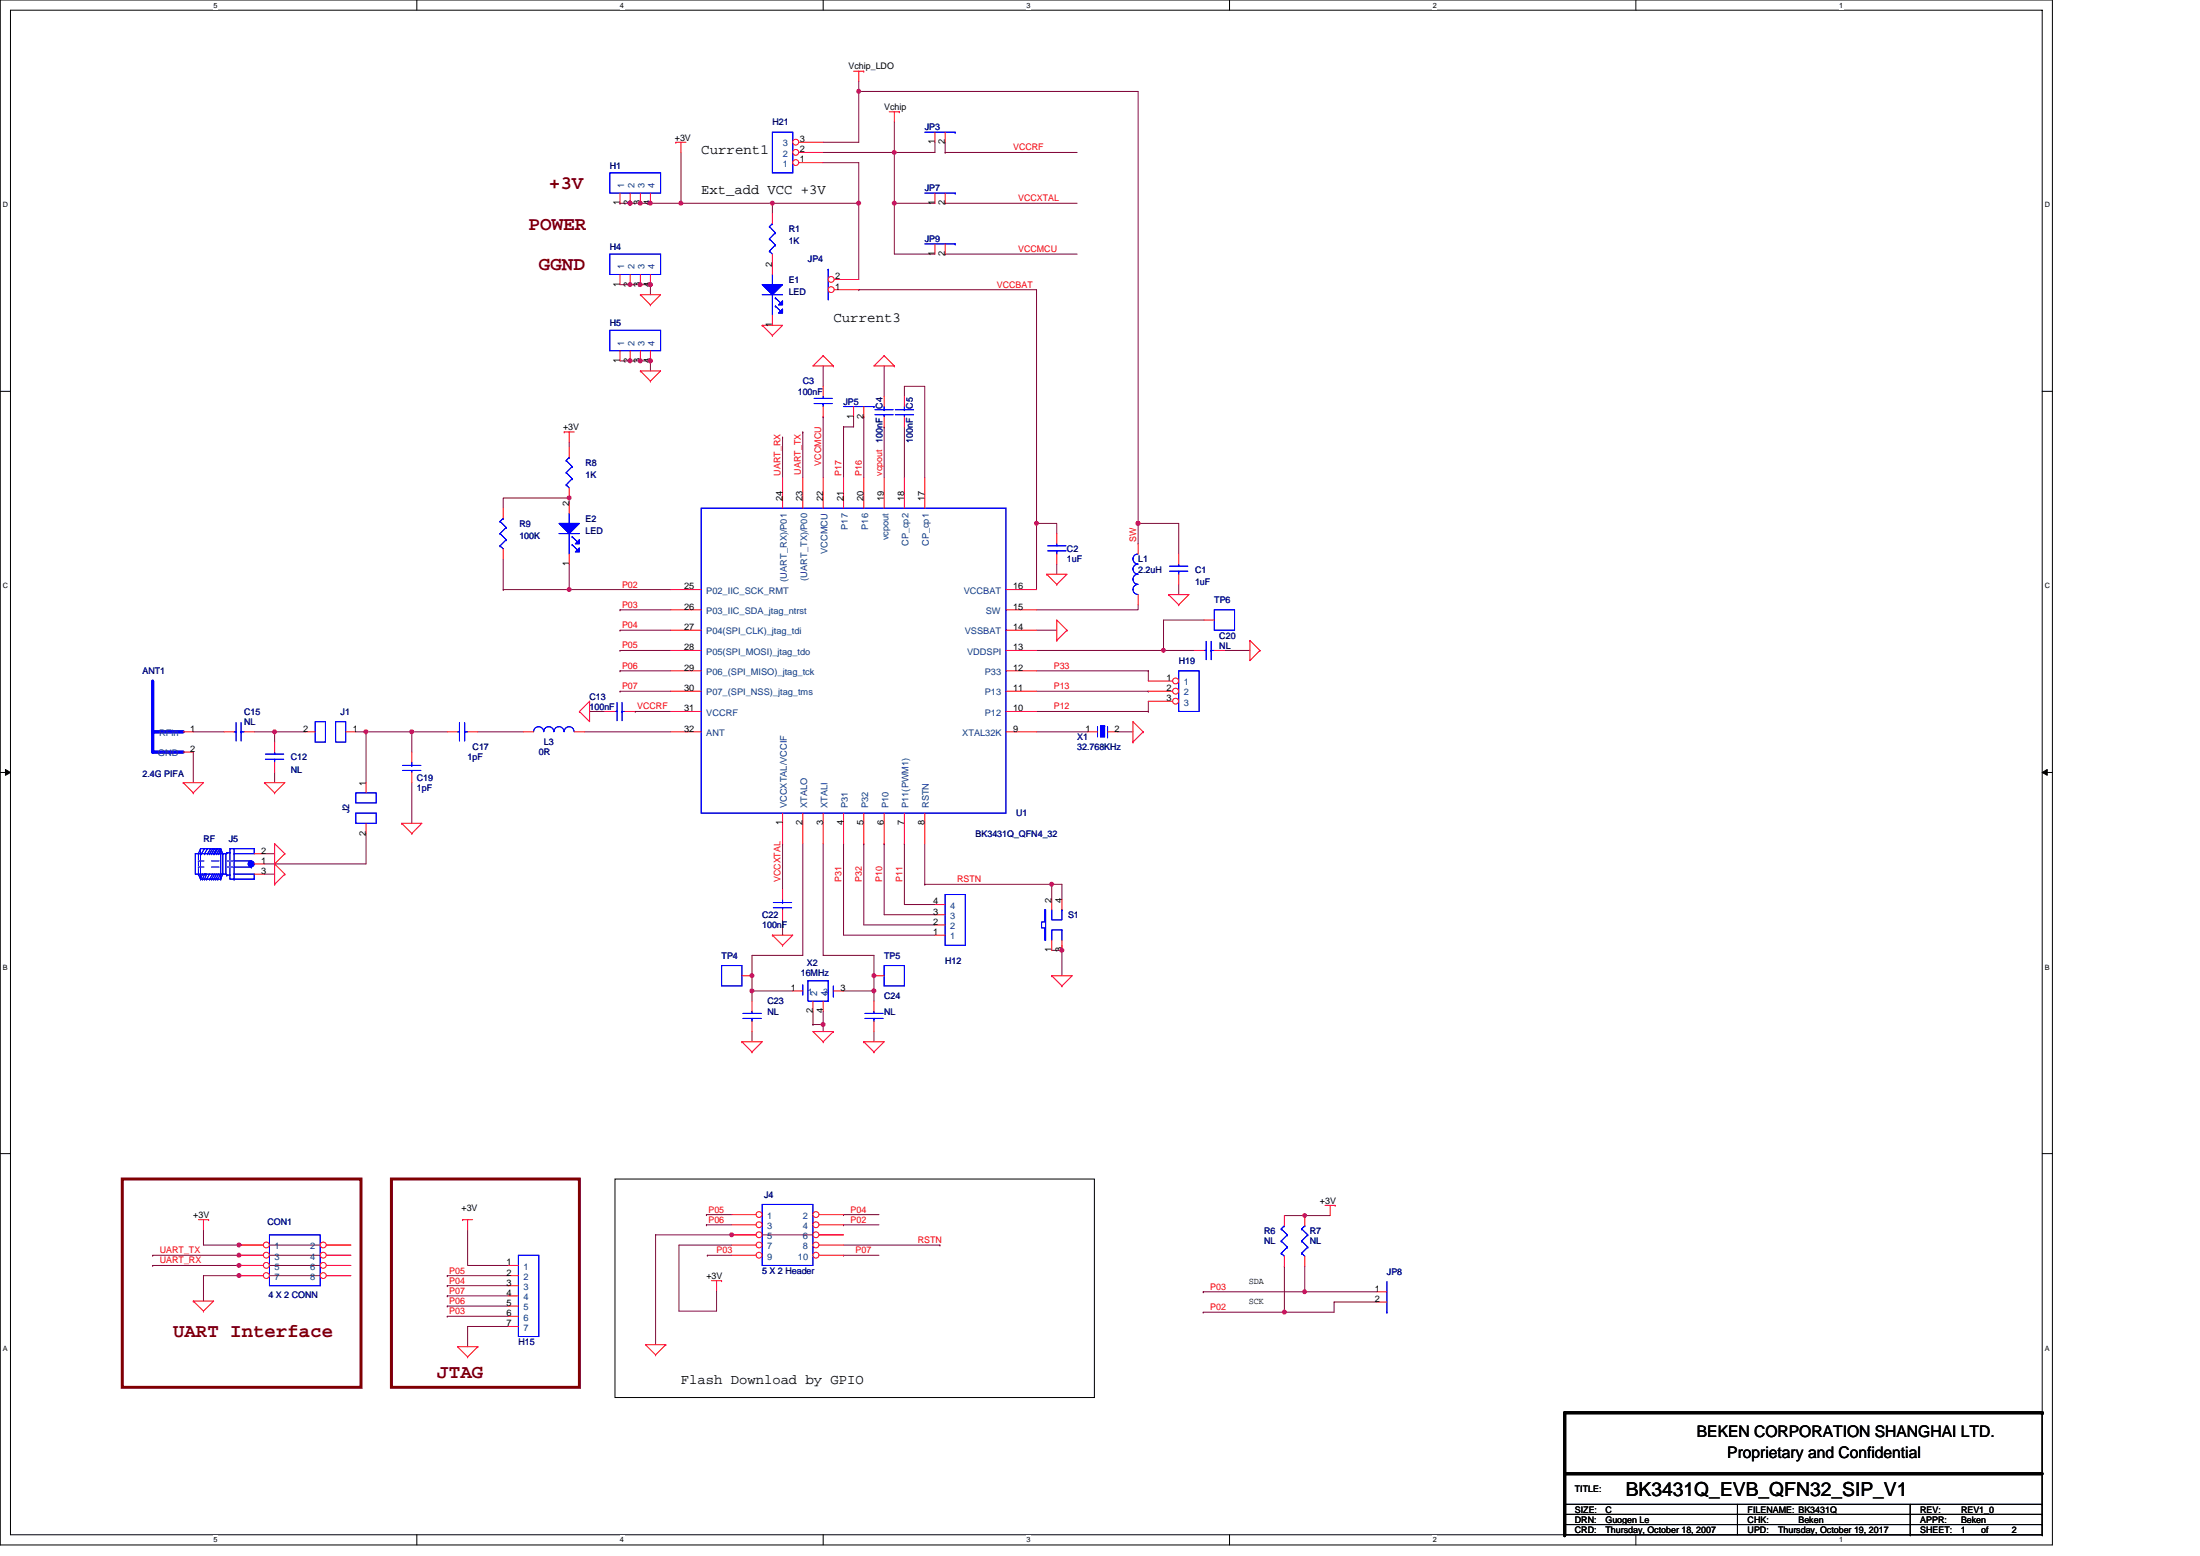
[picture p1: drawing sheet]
<svg xmlns="http://www.w3.org/2000/svg" width="297mm" height="210mm" viewBox="0 0 297 210" stroke-linecap="round" stroke-linejoin="round" font-family="sans-serif">
<path d="M0 0h277.1v208.5h-277.1zM1.4 1.4h274.3v205.7h-274.3z" fill="none" stroke="#000" stroke-width=".14"/>
<g fill="#fff">
<path d="M28.8 .1h.6v1.1h-.6z"/>
<path d="M28.8 207.3h.6v1.1h-.6z"/>
</g>
<path d="M56.3 0v1.4M56.3 207.1v1.4" fill="none" stroke="#000" stroke-width=".14"/>
<g fill="#fff">
<path d="M83.7 .1h.6v1.1h-.6z"/>
<path d="M83.7 207.3h.6v1.1h-.6z"/>
</g>
<path d="M111.1 0v1.4M111.1 207.1v1.4" fill="none" stroke="#000" stroke-width=".14"/>
<g fill="#fff">
<path d="M138.6 .1h.5v1.1h-.5z"/>
<path d="M138.6 207.3h.5v1.1h-.5z"/>
</g>
<path d="M166 0v1.4M166 207.1v1.4" fill="none" stroke="#000" stroke-width=".14"/>
<g fill="#fff">
<path d="M193.4 .1h.6v1.1h-.6z"/>
<path d="M193.4 207.3h.6v1.1h-.6z"/>
</g>
<path d="M220.9 0v1.4M220.9 207.1v1.4" fill="none" stroke="#000" stroke-width=".14"/>
<g fill="#fff">
<path d="M248.3 .1h.6v1.1h-.6z"/>
<path d="M248.3 207.3h.6v1.1h-.6z"/>
<path d="M.4 27.1h.7v1.1h-.7z"/>
<path d="M276.1 27.1h.7v1.1h-.7z"/>
<path d="M.4 78.5h.7v1.1h-.7z"/>
<path d="M276.1 78.5h.7v1.1h-.7z"/>
</g>
<path d="M0 52.8h1.4M275.7 52.8h1.4" fill="none" stroke="#000" stroke-width=".14"/>
<g fill="#fff">
<path d="M.4 130h.7v1.1h-.7z"/>
<path d="M276.1 130h.7v1.1h-.7z"/>
</g>
<path d="M0 104.2h1.4M275.7 104.2h1.4" fill="none" stroke="#000" stroke-width=".14"/>
<path d="M.7 103.8l.7 .4-.7 .4zM275.7 104.2l.7-.4v.8z" fill="#000" stroke="#000" stroke-width=".14"/>
<g fill="#fff">
<path d="M.4 181.4h.7v1.1h-.7z"/>
<path d="M276.1 181.4h.7v1.1h-.7z"/>
</g>
<g fill="none" stroke="#000" stroke-width=".14">
<path d="M0 155.7h1.4M83 159.1h64.8v29.5h-64.8zM275.7 155.7h1.4M275.7 190.6v16.5M211.3 207.1h64.4M211.3 203h64.4M211.3 204.4h64.4M211.3 205.7h64.4M234.6 203v4.1M257.9 207.1h.1M257.9 203v4.1M275.7 203h.1"/>
<path d="M275.7 204.4h.1M275.7 205.7h.1M275.7 207.1h.1"/>
</g>
<g fill="none" stroke="#800040" stroke-width=".14">
<path d="M115.9 12.3h37.8v58.3M115.9 12.3v6.9h-4.8M115.9 11v1.3M115.9 12.3h.1M120.8 16.5v4.1M126.2 19.2v1.4h-5.4M127.6 19.2v1.4M83.7 38.4h1.4M83.7 27.4h.1M83.7 27.4h20.6M85.1 38.4h.1M85.1 27.4h.1"/>
<path d="M85.1 38.4h2.7M86.5 38.4h.1M86.5 27.4h.1M87.8 38.4h.1M87.8 27.4h.1M87.8 38.4v1.4M91.9 27.4h.1M91.9 20.6v6.8M104.3 27.4v1.4M104.3 27.4h11.6M111.1 20.6h9.7M111.1 21.9h4.8v5.5"/>
<path d="M115.9 27.4h.1M115.9 39.1h.1M115.9 39.1h24.1v31.5M115.9 27.4v10.3M120.8 20.6v6.8M120.8 27.4h.1M120.8 27.4v6.9h5.4M120.8 20.6h.1M120.8 27.4h5.4M127.6 20.6h.1M127.6 27.4h.1M127.6 34.3h.1"/>
<path d="M127.6 27.4h17.8M127.6 20.6h17.8M127.6 34.3h17.8M76.9 59.7v.6M83.7 48.7h1.4M85.1 48.7h.1M85.1 48.7h2.7M86.5 48.7h.1M87.8 48.7h.1M87.8 48.7v1.4M105.7 59h.1M105.7 59v5.5"/>
<path d="M108.4 58.3h.1M108.4 58.3v6.2M111.1 49.4v2.7M111.1 56.2h.1M111.1 56.2v8.3M113.9 57.6h.1M113.9 57.6v6.9M115.2 56.2v1.4h-1.3M116.6 56.2h.1M116.6 56.2v8.3M119.4 57.6h.1M119.4 49.4v4.1"/>
<path d="M119.4 57.6v6.9M122.1 57.6v6.9M122.1 53.5v-1.4h2.8v12.4M67.9 79.6h.1M67.9 75.4v4.2M67.9 79.6h22.7M76.9 76.1v3.5M76.9 79.6h.1M76.9 67.2v.7M76.9 67.2h-9v1.4M76.9 67.2h.1M140 70.6h2.7v1.4"/>
<path d="M140 70.6h.1M140 70.6v9M142.7 76.1v1.4M153.7 70.6h.1M153.7 70.6h5.4v4.2M153.7 70.6v2.8M159.1 78.9v1.3M26.1 98.8h4.1M34.3 98.8h2.8v1.3M37.1 98.8h.1M37.1 98.8h4.1M48 98.8h1.4"/>
<path d="M49.4 98.8h6.2M49.4 98.8h.1M49.4 98.8v6.8M55.6 98.8v2.7M55.6 98.8h.1M55.6 98.8h4.8M64.5 98.8h6.2M78.9 98.8h11.7M79.6 96h2.1M83.7 82.3h.1M83.7 87.8h.1M83.7 85h.1"/>
<path d="M83.7 90.5h.1M83.7 93.3h.1M83.7 82.3h6.9M83.7 87.8h6.9M83.7 85h6.9M83.7 90.5h6.9M83.7 93.3h6.9M85.8 96h.1M85.8 96h4.8M140 98.8h6.8M140 85h2.7M140 87.8h17.1"/>
<path d="M140 96h15M140 90.5h15M140 93.3h15M150.9 98.8h2.1M153.7 81.6v.7h-13.7M155 96h.1M155 94.6v1.4M155 93.3h.1M155 90.5h.1M155 90.5v1.4M157.1 87.8h.1M157.1 87.8h4.1"/>
<path d="M162.6 83.7h-5.5v4.1M165.3 87.8h3.5M26.1 101.5v4.1M35.7 118h1.4M35.7 115.2h1.4M37.1 104.2v1.4M49.4 112.5v4.1h-13.7M55.6 105.6v5.5M105.7 113.9h.1M105.7 113.9v6.1M108.4 113.9v15h-6.9v2.8M111.1 113.9v15h6.9v2.8"/>
<path d="M113.9 113.9v12.3h12.3M113.9 113.9h.1M116.6 113.9v10.9h9.6M116.6 113.9h.1M119.4 113.9v9.5h6.8M119.4 113.9h.1M122.1 113.9v8.2h4.1M122.1 113.9h.1M124.9 119.3h17.1v2.1M124.9 119.3h.1M124.9 113.9v5.4M142 119.3h.1"/>
<path d="M142 119.3h1.4v2.1M101.5 133.7h.1M101.5 133.7v1.4M101.5 139.2v1.4M101.5 131.7h.1M101.5 133.7h5.5M101.5 131.7v2M105.7 124.1v2.1M109.8 136.5v1.8M109.8 138.3h.1M109.8 138.3h1.3M111.1 136.5v2.7"/>
<path d="M113.9 133.7h4.1M118 139.2v1.4M118 133.7h.1M118 131.7h.1M118 131.7v3.4M142 128.2h1.4M143.4 128.2h.1M143.4 127.6v.6M143.4 128.2v3.5M20.6 169.4h.1M20.6 170.8h.1M20.6 169.4h26.8"/>
<path d="M20.6 170.8h26.8M27.5 166v2h4.8M32.3 168h.1M32.3 169.4h.1M32.3 170.8h.1M32.3 172.1h.1M32.3 172.1h-4.8v3.5M32.3 168h15.1M32.3 172.1h15.1M60.4 172.1h.1M60.4 173.5h.1M60.4 174.9h.1"/>
<path d="M60.4 176.3h.1M60.4 177.6h.1M60.4 172.1h8.2M60.4 173.5h8.2M60.4 174.9h8.2M60.4 176.3h8.2M60.4 177.6h8.2M63.1 166v4.8h5.5M68.6 179h-5.5v2.7M95.4 165.3h.1M95.4 163.9h.1M95.4 163.9h3.4"/>
<path d="M95.4 165.3h3.4M95.5 169.4h.1M95.5 169.4h3.3M98.8 168h-7.1v8.9h5v-2.7M98.8 166.6h-10.3v14.9M98.8 166.6h.1M98.8 166.6h15.1M113.9 163.9h.1M113.9 165.3h.1M113.9 169.4h.1M113.9 163.9h4.8M113.9 165.3h4.8"/>
<path d="M113.9 169.4h4.8M113.9 168h13M126.9 168h.1M162.5 174.3h23.4M162.5 174.3h.1M162.5 177.1h.1M162.5 177.1h10.9M173.4 170.9h.1M173.4 164h2.8M173.4 170.9v6.2M176.2 164h.1M176.2 170.9v3.4"/>
<path d="M176.2 164h3.4M185.9 175.7h-5.8v1.4h-6.7"/>
</g>
<g fill="#f0f" stroke="#f0f" stroke-width=".14">
<circle cx="111.1" cy="138.2" r=".27"/>
<circle cx="101.5" cy="133.7" r=".27"/>
<circle cx="118" cy="133.7" r=".27"/>
<circle cx="142" cy="119.3" r=".27"/>
<circle cx="55.6" cy="98.8" r=".27"/>
<circle cx="49.4" cy="98.8" r=".27"/>
<circle cx="37.1" cy="98.8" r=".27"/>
<circle cx="98.8" cy="166.6" r=".27"/>
<circle cx="87.8" cy="38.4" r=".27"/>
<circle cx="86.4" cy="38.4" r=".27"/>
<circle cx="85.1" cy="38.4" r=".27"/>
<circle cx="85.1" cy="27.4" r=".27"/>
<circle cx="120.7" cy="27.4" r=".27"/>
<circle cx="120.7" cy="20.6" r=".27"/>
<circle cx="86.4" cy="27.4" r=".27"/>
<circle cx="32.3" cy="168" r=".27"/>
<circle cx="32.3" cy="169.4" r=".27"/>
<circle cx="32.3" cy="170.8" r=".27"/>
<circle cx="32.3" cy="172.1" r=".27"/>
<circle cx="173.4" cy="177.1" r=".27"/>
<circle cx="176.1" cy="174.3" r=".26"/>
<circle cx="176.1" cy="164" r=".26"/>
<circle cx="153.7" cy="70.6" r=".27"/>
<circle cx="118" cy="131.7" r=".27"/>
<circle cx="101.5" cy="131.7" r=".27"/>
<circle cx="104.3" cy="27.4" r=".27"/>
<circle cx="91.9" cy="27.4" r=".27"/>
<circle cx="115.9" cy="27.4" r=".27"/>
<circle cx="87.8" cy="27.4" r=".27"/>
<circle cx="143.4" cy="128.2" r=".27"/>
<circle cx="139.9" cy="70.6" r=".27"/>
<circle cx="115.9" cy="12.3" r=".27"/>
<circle cx="157.1" cy="87.8" r=".27"/>
<circle cx="76.8" cy="79.6" r=".27"/>
<circle cx="76.8" cy="67.2" r=".27"/>
<circle cx="85.1" cy="48.7" r=".27"/>
<circle cx="87.8" cy="48.7" r=".27"/>
<circle cx="86.4" cy="48.7" r=".27"/>
</g>
<g fill="none" stroke="#f00" stroke-width=".14">
<path d="M91.2 19.2h.1M91.2 19.2h1.4M91.9 19.2v1.4M115.2 9.6h1.4M115.9 9.6v1.4M116.6 9.6h.1M120.1 15.1h1.3M120.8 15.1v1.4M121.4 15.1h.1M126.2 17.8v1.4M127.6 17.8v1.4M86.5 39.8h2.7l-1.4 1.3"/>
<path d="M86.5 39.8h.1M86.5 39.8l1.3 1.3M76.2 58.3h.1M76.2 58.3h1.3M76.9 58.3v1.4M86.5 50.1h2.7l-1.4 1.3M86.5 50.1h.1M86.5 50.1l1.3 1.3M87.8 41.1h.1M87.8 51.4h.1M102.9 43.9h2.8l-1.4 1.4M102.9 43.9h.1"/>
<path d="M102.9 43.9l1.4 1.4M104.3 45.3h.1M111.1 48l-1.3 1.4h2.7M111.1 48h.1M111.1 48l1.4 1.4M112.5 49.4h.1M115.2 54.9v1.3M116.6 54.9v1.3M119.4 48l-1.4 1.4h2.8M119.4 48h.1M119.4 48l1.4 1.4M120.8 49.4h.1"/>
<path d="M141.3 77.5h2.8l-1.4 1.4M141.3 77.5h.1M141.3 77.5l1.4 1.4M142.7 78.9h.1M78.2 96h.1M79.6 94.6v2.8l-1.4-1.4M79.6 94.6h.1M79.6 94.6l-1.4 1.4M142.7 86.4h.1M144.1 85l-1.4-1.3v2.7M144.1 85h.1M144.1 85l-1.4 1.4"/>
<path d="M154.3 98.8l-1.3-1.4v2.7M154.3 98.8h.1M154.3 98.8l-1.3 1.3M157.8 80.2h2.7l-1.4 1.4M157.8 80.2h.1M157.8 80.2l1.3 1.4M159.1 81.6h.1M168.8 86.4v2.8l1.3-1.4M168.8 86.4h.1M168.8 86.4l1.3 1.4M170.1 87.8h.1M24.7 105.6h2.8l-1.4 1.4"/>
<path d="M24.7 105.6h.1M24.7 105.6l1.4 1.4M26.1 107h.1M35.7 105.6h2.8l-1.4 1.4M35.7 105.6h.1M35.7 105.6l1.4 1.4M37.1 107h.1M37.1 116.6v2.7M37.1 119.3h.1M37.1 116.6h.1M37.1 116.6l1.4 1.4M38.5 118h.1"/>
<path d="M38.5 115.2l-1.4-1.3v2.7M38.5 115.2h.1M38.5 118l-1.4 1.3M38.5 115.2l-1.4 1.4M54.2 111.1h2.8l-1.4 1.4M54.2 111.1h.1M54.2 111.1l1.4 1.4M55.6 112.5h.1M153 100.1h.1M104.3 126.2h2.7l-1.3 1.4M104.3 126.2h.1M104.3 126.2l1.4 1.4"/>
<path d="M105.7 127.6h.1M112.5 139.2h-2.7l1.3 1.4M112.5 139.2h.1M112.5 139.2l-1.4 1.4M142 131.7h2.8l-1.4 1.4M142 131.7h.1M142 131.7l1.4 1.4M142 121.4v1.4M142 126.9v1.3M143.4 133.1h.1M143.4 121.4v1.4M143.4 126.9v1.3"/>
<path d="M100.2 140.6h2.7l-1.4 1.4M100.2 140.6h.1M100.2 140.6l1.3 1.4M101.5 142h.1M111.1 140.6h.1M116.6 140.6h2.8l-1.4 1.4M116.6 140.6h.1M116.6 140.6l1.4 1.4M118 142h.1M26.1 175.6h2.7l-1.3 1.3M26.1 175.6h.1M26.1 175.6l1.4 1.3"/>
<path d="M26.8 164.6h1.4M27.5 164.6v1.4M27.5 176.9h.1M28.2 164.6h.1M62.5 164.6h.1M62.5 164.6h1.3M63.1 164.6v1.4M96.1 172.8h1.3M96.7 172.8v1.4M97.4 172.8h.1M178.9 162.7h1.4M179.6 162.7v1.3"/>
<path d="M180.3 162.7h.1M63.1 183.1h.1M64.5 181.7h-2.7l1.3 1.4M64.5 181.7h.1M64.5 181.7l-1.4 1.4M88.5 182.8h.1M89.9 181.5h-2.8l1.4 1.3M89.9 181.5h.1M89.9 181.5l-1.4 1.3"/>
</g>
<path d="M211.3 198.9h64.4M275.7 190.6h.1M275.7 190.6h-64.4v16.5M211.3 207.1h.1" fill="none" stroke="#000" stroke-width=".4"/>
<path d="M16.5 159.1h32.2v28.1h-32.2zM52.8 159.1h25.4v28.1h-25.4z" fill="none" stroke="#800000" stroke-width=".4"/>
<path d="M124.9 17.8h4.1M129 17.8h.1M113.9 54.9h4.1M118 54.9h.1M141.1 122.8h.1v4.1h-.1v-1.7h-.5v-.8h.5zM142 126.9v-1.4h1.4v1.4M142 122.8v1.3h1.4v-1.3M143.4 122.8h.1M102.9 162.5h6.9v8.3h-6.9z" fill="none" stroke="#00f" stroke-width=".14"/>
<circle cx="102.5" cy="163.9" r=".4" fill="#fff" stroke="#f00" stroke-width=".14"/>
<path d="M98.8 163.9h3.3" fill="none" stroke="#f00" stroke-width=".14"/>
<circle cx="110.2" cy="163.9" r=".4" fill="#fff" stroke="#f00" stroke-width=".14"/>
<path d="M110.6 163.9h3.3" fill="none" stroke="#f00" stroke-width=".14"/>
<circle cx="102.5" cy="165.3" r=".4" fill="#fff" stroke="#f00" stroke-width=".14"/>
<path d="M98.8 165.3h3.3" fill="none" stroke="#f00" stroke-width=".14"/>
<circle cx="110.2" cy="165.3" r=".4" fill="#fff" stroke="#f00" stroke-width=".14"/>
<path d="M110.6 165.3h3.3" fill="none" stroke="#f00" stroke-width=".14"/>
<circle cx="102.5" cy="166.6" r=".4" fill="#fff" stroke="#f00" stroke-width=".14"/>
<path d="M98.8 166.6h3.3" fill="none" stroke="#f00" stroke-width=".14"/>
<circle cx="110.2" cy="166.6" r=".4" fill="#fff" stroke="#f00" stroke-width=".14"/>
<path d="M110.6 166.6h3.3" fill="none" stroke="#f00" stroke-width=".14"/>
<circle cx="102.5" cy="168" r=".4" fill="#fff" stroke="#f00" stroke-width=".14"/>
<path d="M98.8 168h3.3" fill="none" stroke="#f00" stroke-width=".14"/>
<circle cx="110.2" cy="168" r=".4" fill="#fff" stroke="#f00" stroke-width=".14"/>
<path d="M110.6 168h3.3" fill="none" stroke="#f00" stroke-width=".14"/>
<circle cx="102.5" cy="169.4" r=".4" fill="#fff" stroke="#f00" stroke-width=".14"/>
<path d="M98.8 169.4h3.3" fill="none" stroke="#f00" stroke-width=".14"/>
<circle cx="110.2" cy="169.4" r=".4" fill="#fff" stroke="#f00" stroke-width=".14"/>
<path d="M110.6 169.4h3.3" fill="none" stroke="#f00" stroke-width=".14"/>
<path d="M159.1 90.5h2.8v5.5h-2.8z" fill="none" stroke="#00f" stroke-width=".14"/>
<circle cx="158.7" cy="91.9" r=".4" fill="#fff" stroke="#f00" stroke-width=".14"/>
<path d="M155 91.9h3.3" fill="none" stroke="#f00" stroke-width=".14"/>
<circle cx="158.7" cy="93.3" r=".4" fill="#fff" stroke="#f00" stroke-width=".14"/>
<path d="M155 93.3h3.3" fill="none" stroke="#f00" stroke-width=".14"/>
<circle cx="158.7" cy="94.6" r=".4" fill="#fff" stroke="#f00" stroke-width=".14"/>
<g fill="none" stroke="#f00" stroke-width=".14">
<path d="M83.7 26.1v1.3M85.1 26.1v1.3M86.5 26.1v1.3M87.8 26.1v1.3M83.7 47.3v1.4M85.1 47.3v1.4M86.5 47.3v1.4M87.8 47.3v1.4M76.9 60.3v1.4M76.9 65.8v1.4M76.9 67.9v1.4M76.9 74.8v1.3"/>
<path d="M142.7 72v1.4M142.7 74.8v1.3M159.1 74.8v1.3M159.1 77.5v1.4M155 94.6h3.3M34.3 116.6h1.4M34.3 115.2h1.4M34.3 118h1.4M101.5 135.1v1.4M101.5 137.9v1.3M176.2 164v1.4M176.2 169.5v1.4"/>
</g>
<g fill="#00f" stroke="#00f" stroke-width=".14">
<path d="M75.5 70.6h2.7l-1.3 1.4z" fill-rule="evenodd"/>
<path d="M77.7 73.4l.5-.6v.6z" fill-rule="evenodd"/>
<path d="M77.7 74.5l.5-.6v.6z" fill-rule="evenodd"/>
<path d="M75.5 70.6h2.7l-1.3 1.4z" fill-rule="evenodd"/>
<path d="M77.7 73.4l.5-.6v.6z" fill-rule="evenodd"/>
<path d="M77.7 74.5l.5-.6v.6z" fill-rule="evenodd"/>
<circle cx="33.9" cy="116.6" r=".4"/>
</g>
<g fill="none" stroke="#00f" stroke-width=".14">
<path d="M82.3 23.3h6.9v2.8h-6.9zM82.3 44.6h6.9v2.7h-6.9zM75.5 72h2.7M76.5 65.4h.1M76.5 63.8h.1M76.5 62.1h.1M76.5 65.4l.4 .4M76.5 63.8l.8 .8M76.5 62.1l.8 .9M76.9 69.3v1.3M76.9 72v2.8M76.9 61.7h.1"/>
<path d="M76.9 61.7l-.4 .4M77.3 72.4h.1M77.3 73.5h.1M77.3 64.6h.1M77.3 63h.1M77.3 72.4l.7 .7M77.3 73.5l.7 .7M77.3 64.6l-.8 .8M77.3 63l-.8 .8M141.5 74.3h2.4M141.5 73.7h2.4M142.7 73.4v.3"/>
<path d="M142.7 74.3h.1M142.7 74.3v.5M157.9 77.1h2.5M157.9 76.4h2.5M159.1 76.1v.3M159.1 77.1h.1M159.1 77.1v.4M26.8 115.2h.1M26.8 118h.1M26.8 115.2v2.9M26.8 118l.3 .6M27.1 114.5h2.7"/>
<path d="M27.1 118.6h2.7M27.1 114.5v4.1M27.1 118.5v.1M27.1 118.6h.1M27.1 114.5l-.3 .7M27.2 115.2h.1M27.3 118.6h.1M27.3 118l-.2 .6M27.6 115.2h.1M27.6 118.6h.1M27.6 114.5l-.4 .7M27.7 118h-.1l-.3 .6"/>
<path d="M27.9 118.6h.1M27.9 118l-.3 .6M28 115.2h.1M28 114.5l-.4 .7M28.3 115.2h.1M28.3 118.6h.1M28.3 118l-.4 .6M28.4 114.5l-.4 .7M28.6 115.2h.1M28.6 118.6h.1M28.7 114.5l-.4 .7M28.7 118l-.4 .6"/>
<path d="M28.8 115.2h.1M28.8 118.6h.1M29 115.2h.1M29 114.5l-.4 .7M29 118l-.4 .6M29.1 118.6h.1M29.2 115.2h.1M29.2 114.5l-.4 .7M29.2 118l-.4 .6M29.4 118.6h.1M29.4 114.5l-.4 .7M29.5 115.2h.1"/>
<path d="M29.5 118l-.4 .6M29.7 114.5l-.5 .7M29.8 114.5v4.1M29.8 118.6h.1M29.8 114.5l.3 .7M29.8 114.7l-.3 .5M29.8 118l-.4 .6M30.1 115.2v2.8l-.3 .6M30.1 115.2h.1M30.5 115.2h-4.1v2.8h4.1M30.5 115.2v2.8M30.5 118l.1 .1"/>
<path d="M30.6 115.1h.1M30.6 118.1h.1M30.6 115.1h.4M30.6 118.1h.4M30.6 115.1l-.1 .1M31 114.5h.6v4.1h-.6zM31.6 118.6h.1M31.6 114.5h2.7v.7h-2.7M31.6 118h2.7v.6h-2.7M31.6 116.2h2.3M31.6 117h2.3M33.9 117h.1"/>
<path d="M100.3 137.4h2.5M100.3 136.8h2.5M101.5 136.5v.3M101.5 137.4h.1M101.5 137.4v.5M36.4 166.6h6.8v6.9h-6.8zM175.7 169.1h.1M175.7 167.5h.1M175.7 165.8h.1M175.7 169.1l.5 .4M175.7 167.5l.9 .8M175.7 165.8l.9 .8"/>
<path d="M176.2 165.4h.1M176.2 165.4l-.5 .4M176.6 168.3h.1M176.6 166.6h.1M176.6 168.3l-.9 .8M176.6 166.6l-.9 .9"/>
</g>
<path d="M26.8 116.2h.1M26.8 117h.1M31.6 116.2h-4.8M31.6 117h-4.8" fill="none" stroke="#fff" stroke-width=".14" stroke-dasharray="1 1 1 1 1 1 1 1"/>
<path d="M26.8 116.2h.1M26.8 117h.1M31.6 116.2h-4.8M31.6 117h-4.8" fill="none" stroke="#00f" stroke-width=".14" stroke-dasharray="1 1 1 1 1 1 1 1"/>
<circle cx="36" cy="168" r=".4" fill="#fff" stroke="#f00" stroke-width=".14"/>
<path d="M32.3 168h3.3" fill="none" stroke="#f00" stroke-width=".14"/>
<circle cx="43.6" cy="168" r=".4" fill="#fff" stroke="#f00" stroke-width=".14"/>
<path d="M44.1 168h3.3" fill="none" stroke="#f00" stroke-width=".14"/>
<circle cx="36" cy="169.4" r=".4" fill="#fff" stroke="#f00" stroke-width=".14"/>
<path d="M32.3 169.4h3.3" fill="none" stroke="#f00" stroke-width=".14"/>
<circle cx="43.6" cy="169.4" r=".4" fill="#fff" stroke="#f00" stroke-width=".14"/>
<path d="M44.1 169.4h3.3" fill="none" stroke="#f00" stroke-width=".14"/>
<circle cx="36" cy="170.8" r=".4" fill="#fff" stroke="#f00" stroke-width=".14"/>
<path d="M32.3 170.8h3.3" fill="none" stroke="#f00" stroke-width=".14"/>
<circle cx="43.6" cy="170.8" r=".4" fill="#fff" stroke="#f00" stroke-width=".14"/>
<path d="M44.1 170.8h3.3" fill="none" stroke="#f00" stroke-width=".14"/>
<circle cx="36" cy="172.1" r=".4" fill="#fff" stroke="#f00" stroke-width=".14"/>
<path d="M32.3 172.1h3.3" fill="none" stroke="#f00" stroke-width=".14"/>
<circle cx="43.6" cy="172.1" r=".4" fill="#fff" stroke="#f00" stroke-width=".14"/>
<g fill="none" stroke="#f00" stroke-width=".14">
<path d="M83.7 37v1.4M85.1 37v1.4M86.5 37v1.4M87.8 37v1.4M104.3 35.7v1.3M104.3 42.5v1.4M119.4 53.5v1.4M119.4 56.2v1.4M122.1 53.5v1.4M122.1 56.2v1.4M67.9 68.6v1.4M67.9 74.1v1.3"/>
<path d="M146.8 98.8h1.4M149.5 98.8h1.4M161.2 87.8h1.4M164 87.8h1.3M44.1 172.1h3.3"/>
</g>
<g fill="none" stroke="#00f" stroke-width=".14">
<path d="M104.3 17.8h2.7v5.5h-2.7zM82.3 34.3h6.9v2.7h-6.9zM102.9 39.8h2.8M104.3 37v1.4M104.3 39.8v2.7M104.7 40.2h.1M104.7 41.3h.1M104.7 40.2l.7 .7M104.7 41.3l.7 .7M118.1 55.3h2.5M118.1 56h2.5M119.4 56v.2"/>
<path d="M119.4 55.3h.1M119.4 54.9v.4M120.9 55.3h2.5M120.9 56h2.5M122.1 56v.2M122.1 55.3h.1M122.1 54.9v.4M67.5 73.7h.1M67.5 72h.1M67.5 70.4h.1M67.5 73.7l.4 .4M67.5 72l.8 .8"/>
<path d="M67.5 70.4l.8 .8M67.9 70h.1M67.9 70l-.4 .4M68.3 72.8h.1M68.3 71.2h.1M68.3 72.8l-.8 .9M68.3 71.2l-.8 .8M148.2 98.1v1.3M149.5 99.4h.1M149.5 98.1v1.3M162.6 87.8h.3M162.9 86.6v2.4"/>
<path d="M163.5 86.6v2.4M163.5 87.8h.1M163.5 87.8h.5"/>
</g>
<g fill="#00f" stroke="#00f" stroke-width=".14">
<path d="M148.6 97.9v1.5h.5v-1.5z" fill-rule="evenodd"/>
<path d="M148.6 97.9v1.5h.5v-1.5z" fill-rule="evenodd"/>
<path d="M102.9 38.4h2.8l-1.4 1.4z" fill-rule="evenodd"/>
<path d="M105.7 40.6v.5h-.6z" fill-rule="evenodd"/>
<path d="M105.7 41.7v.5h-.6z" fill-rule="evenodd"/>
<path d="M102.9 38.4h2.8l-1.4 1.4z" fill-rule="evenodd"/>
<path d="M105.7 40.6v.5h-.6z" fill-rule="evenodd"/>
<path d="M105.7 41.7v.5h-.6z" fill-rule="evenodd"/>
</g>
<circle cx="107.4" cy="21.9" r=".4" fill="#fff" stroke="#f00" stroke-width=".14"/>
<path d="M107.9 21.9h3.2" fill="none" stroke="#f00" stroke-width=".14"/>
<circle cx="107.4" cy="20.6" r=".4" fill="#fff" stroke="#f00" stroke-width=".14"/>
<path d="M107.9 20.6h3.2" fill="none" stroke="#f00" stroke-width=".14"/>
<circle cx="107.4" cy="19.2" r=".4" fill="#fff" stroke="#f00" stroke-width=".14"/>
<g fill="none" stroke="#f00" stroke-width=".14">
<path d="M107.9 19.2h3.2M90.6 79.6h4.1M105.7 64.5v4.1M108.4 64.5v4.1M111.1 64.5v4.1M113.9 64.5v4.1M116.6 64.5v4.1M119.4 64.5v4.1M122.1 64.5v4.1M124.9 64.5v4.1M135.8 79.6h4.2M153.7 73.4v1.4"/>
<path d="M30.2 98.8h1.4M33 98.8h1.3M41.2 98.8h1.4M46.7 98.8h1.3M70.7 98.8h1.3M77.5 98.8h1.4M90.6 98.8h4.1M90.6 93.3h4.1M90.6 90.5h4.1M90.6 96h4.1M90.6 87.8h4.1M90.6 82.3h4.1"/>
<path d="M90.6 85h4.1M135.8 98.8h4.2M135.8 93.3h4.2M135.8 90.5h4.2M135.8 96h4.2M135.8 87.8h4.2M135.8 82.3h4.2M135.8 85h4.2M153.7 80.2v1.4M49.4 105.6v1.4M49.4 111.1v1.4M55.6 101.5v1.4"/>
<path d="M55.6 104.2v1.4M105.7 109.7v4.2M108.4 109.7v4.2M111.1 109.7v4.2M113.9 109.7v4.2M116.6 109.7v4.2M119.4 109.7v4.2M122.1 109.7v4.2M124.9 109.7v4.2M100.2 131.7h1.3M107 133.7h1.4M109.8 135.1v1.4"/>
<path d="M111.1 135.1v1.4M112.5 133.7h1.4M126.2 126.2h1.4M126.2 124.8h1.4M126.2 123.4h1.4M126.2 122.1h1.4M68.6 170.8h1.4M68.6 172.1h1.4M68.6 173.5h1.4M68.6 174.9h1.4M68.6 176.3h1.4M68.6 177.6h1.4"/>
<path d="M68.6 179h1.4"/>
</g>
<g fill="none" stroke="#00f" stroke-width=".14">
<path d="M111.8 36.3h.1M111.8 36.3v4.2M94.7 68.6h41.1v41.1h-41.1zM153.6 77.5a.69 .69 0 0 0-.6 .7 .69 .69 0 0 0 .6 .7 .68 .68 0 0 0-.6 .6 .68 .68 0 0 0 .6 .7M153.6 76.1a.67 .67 0 0 0-.6 .7 .67 .67 0 0 0 .6 .7M153.6 74.8a.68 .68 0 0 0-.6 .6 .68 .68 0 0 0 .6 .7M31.6 98.8h.3M31.9 97.5v2.5M32.6 97.5v2.5M32.6 98.8h.1M32.6 98.8h.4M42.6 97.4h1.3v2.7h-1.3z"/>
<path d="M45.3 97.4h1.4v2.7h-1.4zM72 98.7a.68 .68 0 0 1 .7-.6 .68 .68 0 0 1 .7 .6 .69 .69 0 0 1 .7-.6 .69 .69 0 0 1 .7 .6M74.8 98.7a.68 .68 0 0 1 .7-.6 .68 .68 0 0 1 .7 .6M76.2 98.7a.67 .67 0 0 1 .6-.6 .67 .67 0 0 1 .7 .6M48 109.7h2.8v1.4h-2.8zM48 107h2.8v1.4h-2.8zM54.4 103.3h2.4M54.4 104h2.4M55.6 104v.2M55.6 103.3h.1M55.6 102.9v.4M97.4 130.3h2.8v2.8h-2.8z"/>
<path d="M108.4 132.9v1.4M109.1 132.4h2.7v2.7h-2.7zM112.5 134.4h.1M112.5 133.1v1.3M127.6 120.7h2.7v6.9h-2.7zM70 169.4h2.7v11h-2.7z"/>
</g>
<circle cx="112.2" cy="39.1" r=".4" fill="#fff" stroke="#f00" stroke-width=".14"/>
<path d="M112.6 39.1h3.3" fill="none" stroke="#f00" stroke-width=".14"/>
<circle cx="112.2" cy="37.7" r=".4" fill="#fff" stroke="#f00" stroke-width=".14"/>
<g fill="none" stroke="#f00" stroke-width=".14">
<path d="M104.3 28.8v1.4M104.3 34.3v1.4M112.6 37.7h3.3M126.2 26.1v1.3M126.2 32.9v1.4M127.6 26.1v1.3M127.6 32.9v1.4M111.1 52.1v1.4M111.1 54.9v1.3M24.7 98.8h1.4M60.4 98.8h1.4M63.1 98.8h1.4"/>
<path d="M81.7 96h1.3M84.4 96h1.4M162.6 83.7h1.4M24.7 101.5h1.4M37.1 100.1v1.4M37.1 102.9v1.3M105.7 120v1.4M105.7 122.8v1.3M118 131.7h1.4M118 135.1v1.4M118 137.9v1.3M173.4 164v1.4"/>
<path d="M173.4 169.5v1.4M185.9 174.3h1.4M185.9 175.7h1.4"/>
</g>
<g fill="none" stroke="#00f" stroke-width=".14">
<path d="M103.9 33.9h.1M103.9 32.2h.1M103.9 30.6h.1M103.9 33.9l.4 .4M103.9 32.2l.8 .9M103.9 30.6l.8 .8M104.3 30.2h.1M104.3 30.2l-.4 .4M104.7 33.1h.1M104.7 31.4h.1M104.7 33.1l-.8 .8M104.7 31.4l-.8 .8"/>
<path d="M124.9 32.9h4.1M124.9 26.1h4.1M129 32.9h.1M129 26.1h.1M109.9 54.5h2.5M109.9 53.8h2.5M111.1 53.5v.3M111.1 54.5h.1M111.1 54.5v.4M61.8 98.8h.2M62 97.5v2.5M62.7 97.5v2.5"/>
<path d="M62.7 98.8h.1M62.7 98.8h.4M83 96h.3M83.3 94.8v2.5M84 94.8v2.5M84 96h.1M84 96h.4M164 82.3h2.7v2.7h-2.7zM35.8 102.5h2.5M35.8 101.8h2.5M37.1 101.5v.3M37.1 102.5h.1"/>
<path d="M37.1 102.5v.4M104.4 121.8h2.5M104.4 122.5h2.5M105.7 122.5v.3M105.7 121.8h.1M105.7 121.4v.4M116.8 137.4h2.4M116.8 136.8h2.4M118 136.5v.3M118 137.4h.1M118 137.4v.5M119.4 130.3h2.7v2.8h-2.7z"/>
<path d="M173 169.1h.1M173 167.5h.1M173 165.8h.1M173 169.1l.4 .4M173 167.5l.8 .8M173 165.8l.8 .8M173.4 165.4h.1M173.4 165.4l-.4 .4M173.8 168.3h.1M173.8 166.6h.1M173.8 168.3l-.8 .8M173.8 166.6l-.8 .9"/>
<path d="M187.3 177.1h.1M187.3 173v4.1"/>
</g>
<path d="M20.6 91.9v9.6h4.1M20.6 98.8h.1M20.6 98.8h4.1" fill="none" stroke="#00f" stroke-width=".4"/>
<g fill="#f0f" stroke="#f0f" stroke-width=".14">
<circle cx="111.1" cy="138.2" r=".27"/>
<circle cx="101.5" cy="133.7" r=".27"/>
<circle cx="118" cy="133.7" r=".27"/>
<circle cx="142" cy="119.3" r=".27"/>
<circle cx="55.6" cy="98.8" r=".27"/>
<circle cx="49.4" cy="98.8" r=".27"/>
<circle cx="37.1" cy="98.8" r=".27"/>
<circle cx="98.8" cy="166.6" r=".27"/>
<circle cx="87.8" cy="38.4" r=".27"/>
<circle cx="86.4" cy="38.4" r=".27"/>
<circle cx="85.1" cy="38.4" r=".27"/>
<circle cx="85.1" cy="27.4" r=".27"/>
<circle cx="120.7" cy="27.4" r=".27"/>
<circle cx="120.7" cy="20.6" r=".27"/>
<circle cx="86.4" cy="27.4" r=".27"/>
<circle cx="32.3" cy="168" r=".27"/>
<circle cx="32.3" cy="169.4" r=".27"/>
<circle cx="32.3" cy="170.8" r=".27"/>
<circle cx="32.3" cy="172.1" r=".27"/>
<circle cx="173.4" cy="177.1" r=".27"/>
<circle cx="176.1" cy="174.3" r=".26"/>
<circle cx="176.1" cy="164" r=".26"/>
<circle cx="153.7" cy="70.6" r=".27"/>
<circle cx="118" cy="131.7" r=".27"/>
<circle cx="101.5" cy="131.7" r=".27"/>
<circle cx="104.3" cy="27.4" r=".27"/>
<circle cx="91.9" cy="27.4" r=".27"/>
<circle cx="115.9" cy="27.4" r=".27"/>
<circle cx="87.8" cy="27.4" r=".27"/>
<circle cx="143.4" cy="128.2" r=".27"/>
<circle cx="139.9" cy="70.6" r=".27"/>
<circle cx="115.9" cy="12.3" r=".27"/>
<circle cx="157.1" cy="87.8" r=".27"/>
<circle cx="76.8" cy="79.6" r=".27"/>
<circle cx="76.8" cy="67.2" r=".27"/>
<circle cx="85.1" cy="48.7" r=".27"/>
<circle cx="87.8" cy="48.7" r=".27"/>
<circle cx="86.4" cy="48.7" r=".27"/>
</g>
<g font-size="2.6" fill="#800000">
<text x="74.1" y="25.5">+3V</text>
<text x="71.4" y="31">POWER</text>
<text x="72.7" y="36.5">GGND</text>
<text x="23.4" y="180.5">UART Interface</text>
<text x="59" y="186">JTAG</text>
</g>
<text font-size="2.6" x="219.5" y="201.9">BK3431Q_EVB_QFN32_SIP_V1</text>
<g font-size="2.2">
<text x="229.1" y="194">BEKEN CORPORATION SHANGHAI LTD.</text>
<text x="233.2" y="196.7">Proprietary and Confidential</text>
</g>
<g font-size="1.9">
<text x="94.7" y="20.7">Current1</text>
<text x="94.7" y="26.2">Ext_add VCC +3V</text>
<text x="112.5" y="43.4">Current3</text>
<text x="91.9" y="186.7">Flash Download by GPIO</text>
</g>
<g font-size="1.2">
<text x="114.6" y="9.4">Vchip_LDO</text>
<text x="119.4" y="14.8">Vchip</text>
<text x="91.1" y="19">+3V</text>
<text x="108" y="21.9">1</text>
<text x="108" y="20.6">2</text>
<text x="108" y="19.2">3</text>
<text x="126.2" y="19.5" transform="rotate(-90 126.2 19.5)">1</text>
<text x="127.6" y="19.5" transform="rotate(-90 127.6 19.5)">2</text>
<text x="83.7" y="27.7" transform="rotate(-90 83.7 27.7)">1</text>
<text x="85.1" y="27.7" transform="rotate(-90 85.1 27.7)">2</text>
<text x="86.4" y="27.7" transform="rotate(-90 86.4 27.7)">3</text>
<text x="87.8" y="27.7" transform="rotate(-90 87.8 27.7)">4</text>
<text x="126.2" y="27.7" transform="rotate(-90 126.2 27.7)">1</text>
<text x="127.6" y="27.7" transform="rotate(-90 127.6 27.7)">2</text>
<text x="126.2" y="34.6" transform="rotate(-90 126.2 34.6)">1</text>
<text x="127.6" y="34.6" transform="rotate(-90 127.6 34.6)">2</text>
<text x="83.7" y="38.7" transform="rotate(-90 83.7 38.7)">1</text>
<text x="85.1" y="38.7" transform="rotate(-90 85.1 38.7)">2</text>
<text x="86.4" y="38.7" transform="rotate(-90 86.4 38.7)">3</text>
<text x="87.8" y="38.7" transform="rotate(-90 87.8 38.7)">4</text>
<text x="104.3" y="36.1" transform="rotate(-90 104.3 36.1)">2</text>
<text x="112.8" y="39.1">1</text>
<text x="112.8" y="37.7">2</text>
<text x="104.3" y="44.2" transform="rotate(-90 104.3 44.2)">1</text>
<text x="83.7" y="49" transform="rotate(-90 83.7 49)">1</text>
<text x="85.1" y="49" transform="rotate(-90 85.1 49)">2</text>
<text x="86.4" y="49" transform="rotate(-90 86.4 49)">3</text>
<text x="87.8" y="49" transform="rotate(-90 87.8 49)">4</text>
<text x="76" y="58">+3V</text>
<text x="115.2" y="56.5" transform="rotate(-90 115.2 56.5)">1</text>
<text x="116.6" y="56.5" transform="rotate(-90 116.6 56.5)">2</text>
<text x="76.8" y="68.3" transform="rotate(-90 76.8 68.3)">2</text>
<text x="105.6" y="67.6" transform="rotate(-90 105.6 67.6)">24</text>
<text x="108.4" y="67.6" transform="rotate(-90 108.4 67.6)">23</text>
<text x="111.1" y="67.6" transform="rotate(-90 111.1 67.6)">22</text>
<text x="113.9" y="67.6" transform="rotate(-90 113.9 67.6)">21</text>
<text x="116.6" y="67.6" transform="rotate(-90 116.6 67.6)">20</text>
<text x="119.4" y="67.6" transform="rotate(-90 119.4 67.6)">19</text>
<text x="122.1" y="67.6" transform="rotate(-90 122.1 67.6)">18</text>
<text x="124.8" y="67.6" transform="rotate(-90 124.8 67.6)">17</text>
<text x="76.8" y="76.4" transform="rotate(-90 76.8 76.4)">1</text>
<text x="92.4" y="79.5">25</text>
<text x="92.4" y="82.3">26</text>
<text x="136.8" y="79.5">16</text>
<text x="136.8" y="82.3">15</text>
<text x="92.4" y="85">27</text>
<text x="92.4" y="87.8">28</text>
<text x="136.8" y="85">14</text>
<text x="136.8" y="87.8">13</text>
<text x="92.4" y="96">31</text>
<text x="92.4" y="90.5">29</text>
<text x="92.4" y="93.3">30</text>
<text x="136.8" y="93.3">11</text>
<text x="136.8" y="90.5">12</text>
<text x="136.8" y="96">10</text>
<text x="157.5" y="91.9">1</text>
<text x="157.5" y="93.3">2</text>
<text x="157.5" y="94.6">3</text>
<text x="25.7" y="101.5">2</text>
<text x="25.7" y="98.7">1</text>
<text x="40.9" y="98.7">2</text>
<text x="47.6" y="98.7">1</text>
<text x="92.4" y="98.7">32</text>
<text x="136.8" y="98.7">9</text>
<text x="146.6" y="98.7">1</text>
<text x="150.5" y="98.7">2</text>
<text x="49.4" y="106" transform="rotate(-90 49.4 106)">1</text>
<text x="49.4" y="112.8" transform="rotate(-90 49.4 112.8)">2</text>
<text x="105.6" y="111.4" transform="rotate(-90 105.6 111.4)">1</text>
<text x="108.4" y="111.4" transform="rotate(-90 108.4 111.4)">2</text>
<text x="111.1" y="111.4" transform="rotate(-90 111.1 111.4)">3</text>
<text x="113.9" y="111.4" transform="rotate(-90 113.9 111.4)">4</text>
<text x="116.6" y="111.4" transform="rotate(-90 116.6 111.4)">5</text>
<text x="119.4" y="111.4" transform="rotate(-90 119.4 111.4)">6</text>
<text x="122.1" y="111.4" transform="rotate(-90 122.1 111.4)">7</text>
<text x="124.8" y="111.4" transform="rotate(-90 124.8 111.4)">8</text>
<text x="35.3" y="116.6">1</text>
<text x="35.3" y="115.2">2</text>
<text x="35.3" y="117.9">3</text>
<text x="126" y="124.8">2</text>
<text x="126" y="123.4">3</text>
<text x="126" y="122">4</text>
<text x="142" y="121.8" transform="rotate(-90 142 121.8)">2</text>
<text x="143.4" y="121.8" transform="rotate(-90 143.4 121.8)">4</text>
<text x="126" y="126.2">1</text>
<text x="142" y="128.5" transform="rotate(-90 142 128.5)">1</text>
<text x="143.4" y="128.5" transform="rotate(-90 143.4 128.5)">3</text>
<text x="106.8" y="133.7">1</text>
<text x="109.7" y="136.8" transform="rotate(-90 109.7 136.8)">2</text>
<text x="111.1" y="136.8" transform="rotate(-90 111.1 136.8)">4</text>
<text x="113.5" y="133.7">3</text>
<text x="26.1" y="164.3">+3V</text>
<text x="62.3" y="163.4">+3V</text>
<text x="178.2" y="162.4">+3V</text>
<text x="68.4" y="170.8">1</text>
<text x="68.4" y="172.1">2</text>
<text x="68.4" y="173.5">3</text>
<text x="95.4" y="172.6">+3V</text>
<text x="168.6" y="173.2">SDA</text>
<text x="68.4" y="174.9">4</text>
<text x="68.4" y="176.2">5</text>
<text x="68.4" y="177.6">6</text>
<text x="68.4" y="179">7</text>
<text x="168.6" y="176">SCK</text>
<text x="185.6" y="174.3">1</text>
<text x="185.6" y="175.7">2</text>
<text x="212.6" y="201.4">TITLE:</text>
<text x="212.6" y="204.1">SIZE:</text>
<text x="212.6" y="205.5">DRN:</text>
<text x="212.6" y="206.9">CRD:</text>
<text x="216.8" y="206.9">Thursday, October 18, 2007</text>
<text x="216.8" y="205.5">Guogen Le</text>
<text x="216.8" y="204.1">C</text>
<text x="236" y="205.5">CHK:</text>
<text x="236" y="206.9">UPD:</text>
<text x="236" y="204.1">FILENAME: BK3431Q</text>
<text x="240.1" y="206.9">Thursday, October 19, 2017</text>
<text x="242.8" y="205.5">Beken</text>
<text x="259.3" y="205.5">APPR:</text>
<text x="259.3" y="206.9">SHEET:</text>
<text x="259.3" y="204.1">REV:</text>
<text x="264.8" y="206.9">1</text>
<text x="264.8" y="204.1">REV1_0</text>
<text x="264.8" y="205.5">Beken</text>
<text x="267.5" y="206.9">of</text>
<text x="271.6" y="206.9">2</text>
</g>
<g font-size="1.2" fill="#000080">
<text x="104.3" y="16.9">H21</text>
<text x="124.9" y="17.6">JP3</text>
<text x="82.3" y="22.8">H1</text>
<text x="124.9" y="25.8">JP7</text>
<text x="82.3" y="33.8">H4</text>
<text x="106.5" y="31.3">R1</text>
<text x="106.5" y="33">1K</text>
<text x="109.1" y="35.4">JP4</text>
<text x="124.9" y="32.7">JP9</text>
<text x="106.5" y="38.2">E1</text>
<text x="106.5" y="39.8">LED</text>
<text x="82.3" y="44">H5</text>
<text x="107.7" y="53.3">100nF</text>
<text x="108.4" y="51.9">C3</text>
<text x="113.9" y="54.6">JP5</text>
<text x="119.1" y="55.1" transform="rotate(-90 119.1 55.1)">C4</text>
<text x="123.3" y="59.8" transform="rotate(-90 123.3 59.8)">100nF</text>
<text x="123.3" y="55.1" transform="rotate(-90 123.3 55.1)">C5</text>
<text x="79.1" y="62.8">R8</text>
<text x="79.1" y="64.5">1K</text>
<text x="70.1" y="71.1">R9</text>
<text x="79.1" y="70.4">E2</text>
<text x="70.1" y="72.7">100K</text>
<text x="79.1" y="72">LED</text>
<text x="144.1" y="74.5">C2</text>
<text x="144.1" y="75.9">1uF</text>
<text x="153.7" y="75.9">L1</text>
<text x="153.7" y="77.3">2.2uH</text>
<text x="161.4" y="77.3">C1</text>
<text x="161.4" y="78.9">1uF</text>
<text x="164" y="81.4">TP6</text>
<text x="159.1" y="89.6">H19</text>
<text x="164.6" y="86.2">C20</text>
<text x="164.6" y="87.5">NL</text>
<text x="19.2" y="91">ANT1</text>
<text x="79.6" y="94.4">C13</text>
<text x="79.6" y="95.8">100nF</text>
<text x="33" y="96.5">C15</text>
<text x="33" y="97.8">NL</text>
<text x="46" y="96.5">J1</text>
<text x="63.8" y="101.3">C17</text>
<text x="72.7" y="101.9">0R</text>
<text x="73.4" y="100.6">L3</text>
<text x="145.4" y="99.9">X1</text>
<text x="145.4" y="101.3">32.768KHz</text>
<text x="19.2" y="104.8">2.4G PIFA</text>
<text x="39.3" y="102.6">C12</text>
<text x="39.3" y="104.3">NL</text>
<text x="56.3" y="105.4">C19</text>
<text x="56.3" y="106.7">1pF</text>
<text x="63.1" y="102.6">1pF</text>
<text x="27.5" y="113.6">RF</text>
<text x="30.9" y="113.6">J5</text>
<text x="47.1" y="109.7" transform="rotate(-90 47.1 109.7)">J2</text>
<text x="131.7" y="112.9">BK3431Q_QFN4_32</text>
<text x="137.2" y="110.2">U1</text>
<text x="102.9" y="123.9">C22</text>
<text x="102.9" y="125.3">100nF</text>
<text x="144.2" y="123.9">S1</text>
<text x="97.4" y="129.4">TP4</text>
<text x="108.1" y="131.7">16MHz</text>
<text x="108.9" y="130.3">X2</text>
<text x="119.4" y="129.4">TP5</text>
<text x="127.6" y="130">H12</text>
<text x="103.6" y="135.6">C23</text>
<text x="103.6" y="136.9">NL</text>
<text x="119.4" y="134.9">C24</text>
<text x="119.4" y="136.9">NL</text>
<text x="103.2" y="161.6">J4</text>
<text x="36.1" y="165.3">CON1</text>
<text x="170.7" y="166.5">R6</text>
<text x="170.7" y="167.9">NL</text>
<text x="176.8" y="166.5">R7</text>
<text x="176.8" y="167.9">NL</text>
<text x="102.9" y="171.9">5 X 2 Header</text>
<text x="187.3" y="172">JP8</text>
<text x="36.3" y="175.2">4 X 2 CONN</text>
<text x="70" y="181.5">H15</text>
</g>
<g font-size="1.2" fill="#004080">
<text x="105.7" y="22.5">1</text>
<text x="105.7" y="21.1">2</text>
<text x="105.7" y="19.8">3</text>
<text x="84.3" y="25.4" transform="rotate(-90 84.3 25.4)">1</text>
<text x="85.7" y="25.4" transform="rotate(-90 85.7 25.4)">2</text>
<text x="87" y="25.4" transform="rotate(-90 87 25.4)">3</text>
<text x="88.4" y="25.4" transform="rotate(-90 88.4 25.4)">4</text>
<text x="84.3" y="36.4" transform="rotate(-90 84.3 36.4)">1</text>
<text x="85.7" y="36.4" transform="rotate(-90 85.7 36.4)">2</text>
<text x="87" y="36.4" transform="rotate(-90 87 36.4)">3</text>
<text x="88.4" y="36.4" transform="rotate(-90 88.4 36.4)">4</text>
<text x="84.3" y="46.7" transform="rotate(-90 84.3 46.7)">1</text>
<text x="85.7" y="46.7" transform="rotate(-90 85.7 46.7)">2</text>
<text x="87" y="46.7" transform="rotate(-90 87 46.7)">3</text>
<text x="88.4" y="46.7" transform="rotate(-90 88.4 46.7)">4</text>
<text x="114.5" y="71.5" transform="rotate(-90 114.5 71.5)">P17</text>
<text x="117.2" y="71.5" transform="rotate(-90 117.2 71.5)">P16</text>
<text x="111.7" y="74.8" transform="rotate(-90 111.7 74.8)">VCCMCU</text>
<text x="119.9" y="72.9" transform="rotate(-90 119.9 72.9)">vcpout</text>
<text x="122.7" y="73.7" transform="rotate(-90 122.7 73.7)">CP_cp2</text>
<text x="125.4" y="73.7" transform="rotate(-90 125.4 73.7)">CP_cp1</text>
<text x="95.4" y="80.1">P02_IIC_SCK_RMT</text>
<text x="95.4" y="82.9">P03_IIC_SDA_jtag_ntrst</text>
<text x="106.2" y="78.5" transform="rotate(-90 106.2 78.5)">(UART_RX)/P01</text>
<text x="109" y="78.4" transform="rotate(-90 109 78.4)">(UART_TX)/P00</text>
<text x="130.1" y="80.1">VCCBAT</text>
<text x="133.1" y="82.9">SW</text>
<text x="95.4" y="85.6">P04(SPI_CLK)_jtag_tdi</text>
<text x="95.4" y="88.3">P05(SPI_MOSI)_jtag_tdo</text>
<text x="130.3" y="85.6">VSSBAT</text>
<text x="130.6" y="88.3">VDDSPI</text>
<text x="95.4" y="91.1">P06_(SPI_MISO)_jtag_tck</text>
<text x="95.4" y="93.9">P07_(SPI_NSS)_jtag_tms</text>
<text x="133" y="93.9">P13</text>
<text x="133" y="91.1">P33</text>
<text x="159.8" y="92.5">1</text>
<text x="159.8" y="93.9">2</text>
<text x="159.8" y="95.2">3</text>
<text x="21.5" y="99.3">RFin</text>
<text x="95.4" y="96.6">VCCRF</text>
<text x="95.4" y="99.3">ANT</text>
<text x="129.9" y="99.3">XTAL32K</text>
<text x="133" y="96.6">P12</text>
<text x="21.3" y="102.1">GND</text>
<text x="106.2" y="109.1" transform="rotate(-90 106.2 109.1)">VCCXTAL/VCCIF</text>
<text x="109" y="109.1" transform="rotate(-90 109 109.1)">XTALO</text>
<text x="111.7" y="109.1" transform="rotate(-90 111.7 109.1)">XTALI</text>
<text x="114.5" y="109.1" transform="rotate(-90 114.5 109.1)">P31</text>
<text x="117.2" y="109.1" transform="rotate(-90 117.2 109.1)">P32</text>
<text x="119.9" y="109.1" transform="rotate(-90 119.9 109.1)">P10</text>
<text x="122.7" y="109.1" transform="rotate(-90 122.7 109.1)">P11(PWM1)</text>
<text x="125.4" y="109.1" transform="rotate(-90 125.4 109.1)">RSTN</text>
<text x="128.3" y="125.4">2</text>
<text x="128.3" y="124">3</text>
<text x="128.3" y="122.6">4</text>
<text x="128.3" y="126.8">1</text>
<text x="109.1" y="134.3">1</text>
<text x="110.3" y="134.4" transform="rotate(-90 110.3 134.4)">2</text>
<text x="111.2" y="134.3">3</text>
<text x="111.7" y="134.4" transform="rotate(-90 111.7 134.4)">4</text>
<text x="103.6" y="164.5">1</text>
<text x="103.6" y="165.9">3</text>
<text x="103.6" y="167.2">5</text>
<text x="108.4" y="164.5">2</text>
<text x="108.4" y="165.9">4</text>
<text x="108.4" y="167.2">6</text>
<text x="37.1" y="168.6">1</text>
<text x="37.1" y="170">3</text>
<text x="37.1" y="171.3">5</text>
<text x="37.1" y="172.7">7</text>
<text x="41.9" y="168.6">2</text>
<text x="41.9" y="170">4</text>
<text x="41.9" y="171.3">6</text>
<text x="41.9" y="172.7">8</text>
<text x="70.7" y="171.3">1</text>
<text x="70.7" y="172.7">2</text>
<text x="103.6" y="168.6">7</text>
<text x="103.6" y="170">9</text>
<text x="107.7" y="170">10</text>
<text x="108.4" y="168.6">8</text>
<text x="70.7" y="174.1">3</text>
<text x="70.7" y="175.5">4</text>
<text x="70.7" y="176.8">5</text>
<text x="70.7" y="178.2">6</text>
<text x="70.7" y="179.6">7</text>
</g>
<g font-size="1.2" fill="#f00">
<text x="136.8" y="20.3">VCCRF</text>
<text x="137.5" y="27.2">VCCXTAL</text>
<text x="137.5" y="34">VCCMCU</text>
<text x="134.6" y="38.8">VCCBAT</text>
<text x="105.4" y="64.2" transform="rotate(-90 105.4 64.2)">UART_RX</text>
<text x="108.1" y="64.1" transform="rotate(-90 108.1 64.1)">UART_TX</text>
<text x="110.9" y="62.8" transform="rotate(-90 110.9 62.8)">VCCMCU</text>
<text x="113.6" y="64.2" transform="rotate(-90 113.6 64.2)">P17</text>
<text x="116.3" y="64.2" transform="rotate(-90 116.3 64.2)">P16</text>
<text x="119.1" y="64.2" transform="rotate(-90 119.1 64.2)">vcpout 100nF</text>
<text x="153.4" y="73.1" transform="rotate(-90 153.4 73.1)">SW</text>
<text x="84" y="82">P03</text>
<text x="84" y="79.3">P02</text>
<text x="84" y="87.5">P05</text>
<text x="84" y="84.8">P04</text>
<text x="84" y="90.3">P06</text>
<text x="84" y="93">P07</text>
<text x="86" y="95.7">VCCRF</text>
<text x="142.3" y="95.7">P12</text>
<text x="142.3" y="93">P13</text>
<text x="142.3" y="90.3">P33</text>
<text x="105.4" y="119.1" transform="rotate(-90 105.4 119.1)">VCCXTAL</text>
<text x="113.6" y="119.1" transform="rotate(-90 113.6 119.1)">P31</text>
<text x="116.3" y="119.1" transform="rotate(-90 116.3 119.1)">P32</text>
<text x="119.1" y="119.1" transform="rotate(-90 119.1 119.1)">P10</text>
<text x="121.8" y="119.1" transform="rotate(-90 121.8 119.1)">P11</text>
<text x="129.2" y="119.1">RSTN</text>
<text x="95.6" y="165">P06</text>
<text x="95.6" y="163.6">P05</text>
<text x="114.8" y="163.6">P04</text>
<text x="114.8" y="165">P02</text>
<text x="123.9" y="167.7">RSTN</text>
<text x="21.6" y="169.1">UART_TX</text>
<text x="21.6" y="170.5">UART_RX</text>
<text x="60.7" y="171.9">P05</text>
<text x="60.7" y="173.2">P04</text>
<text x="96.7" y="169.1">P03</text>
<text x="115.5" y="169.1">P07</text>
<text x="60.7" y="174.6">P07</text>
<text x="60.7" y="176">P06</text>
<text x="60.7" y="177.4">P03</text>
<text x="163.4" y="174.1">P03</text>
<text x="163.4" y="176.8">P02</text>
</g>
<g font-size="1">
<text x="28.8" y="1">5</text>
<text x="83.7" y="1">4</text>
<text x="138.6" y="1">3</text>
<text x="193.4" y="1">2</text>
<text x="248.3" y="1">1</text>
<text x=".4" y="28">D</text>
<text x="276.1" y="28">D</text>
<text x=".4" y="79.4">C</text>
<text x="276.1" y="79.4">C</text>
<text x=".4" y="130.9">B</text>
<text x="276.1" y="130.9">B</text>
<text x=".4" y="182.3">A</text>
<text x="276.1" y="182.3">A</text>
<text x="28.8" y="208.2">5</text>
<text x="83.7" y="208.2">4</text>
<text x="138.6" y="208.2">3</text>
<text x="193.4" y="208.2">2</text>
<text x="248.3" y="208.2">1</text>
</g>
</svg>
